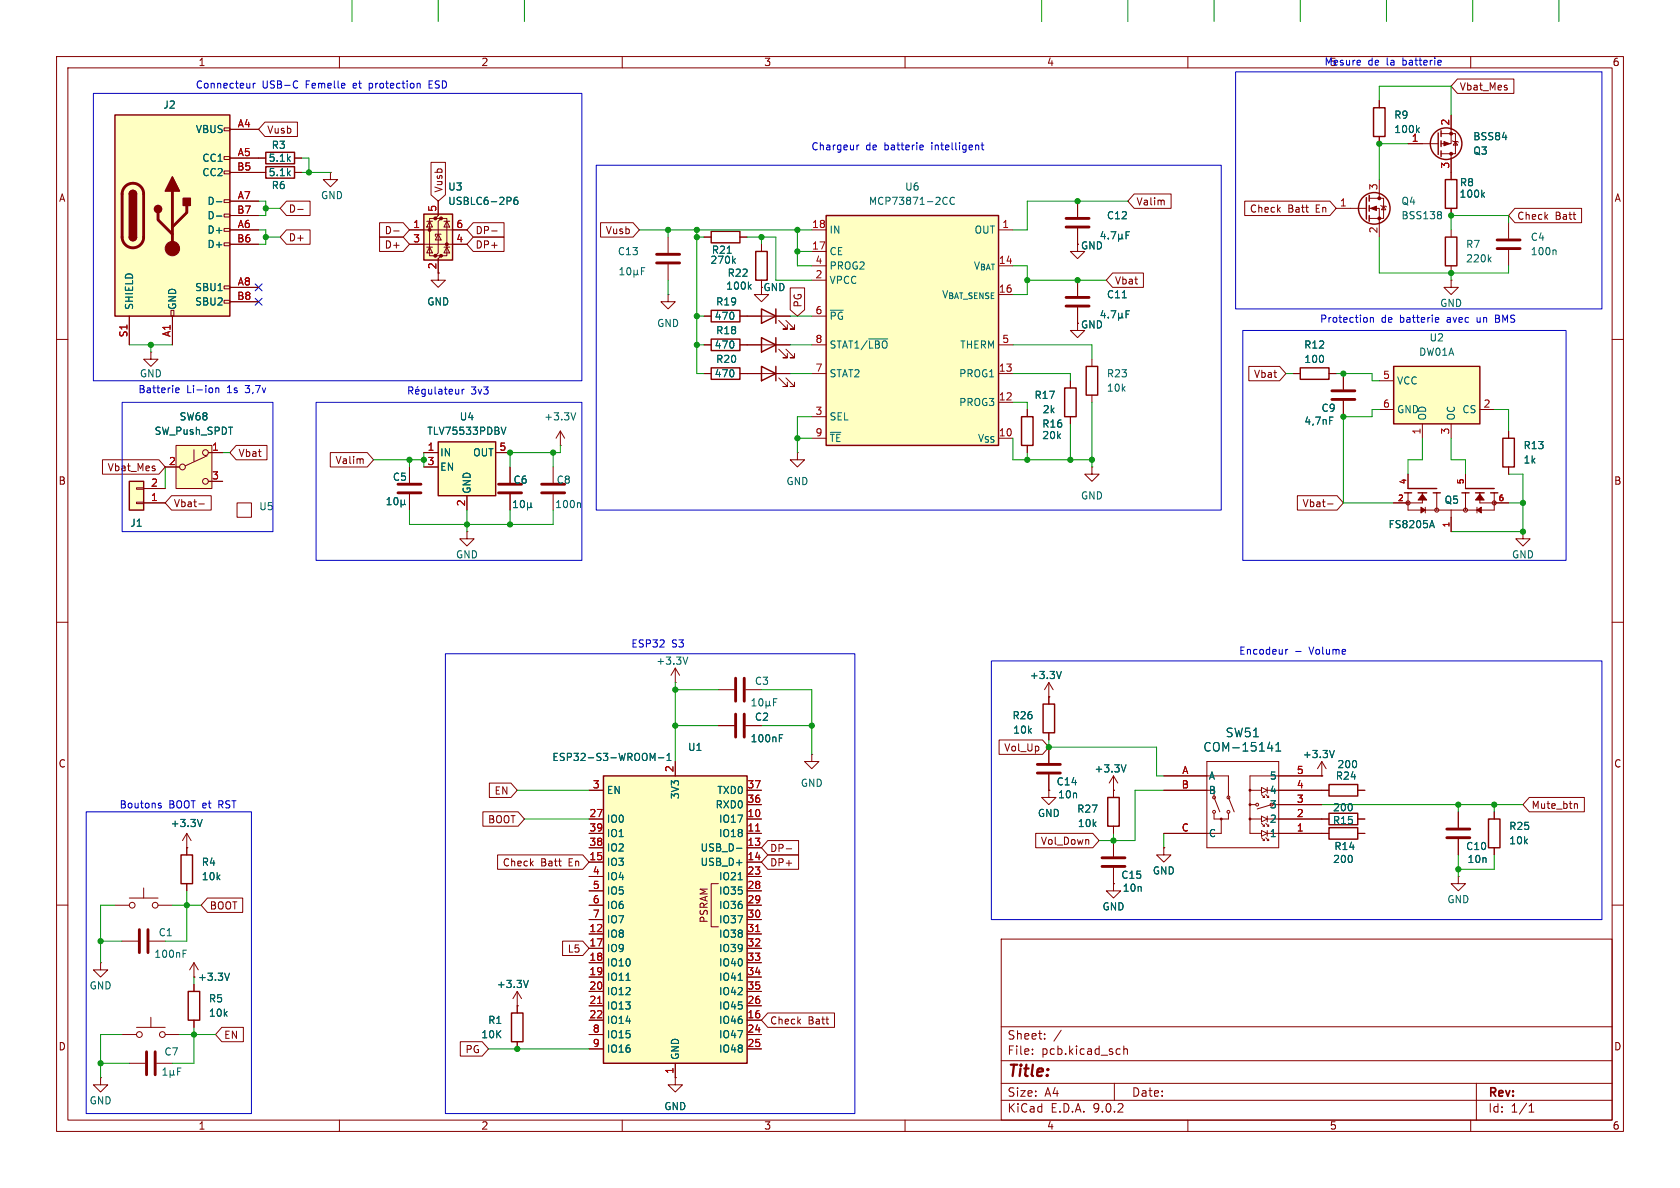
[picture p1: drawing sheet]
<svg xmlns="http://www.w3.org/2000/svg" width="297mm" height="210mm" viewBox="0 0 297 210" stroke-linecap="round" stroke-linejoin="round" font-family="sans-serif">
<g fill="none" stroke="#840000" stroke-width=".18">
<path d="M10 10h277v190h-277zM12 12h273v186h-273zM60 10v2M110 10v2M160 10v2M210 10v2M243.8 17.8v1.3M260 10v2M45.7 30.5h1.3M52.1 30.5h1.2M58.4 30.5v1.3h1.3l-1.3 1.2-1.3-1.2h1.3M58.4 30.5h.1"/>
<path d="M236.2 36.8h5.4M242.1 35.1h2.5v3.5h-2.5M242.1 36.8h1.7v5.1M243.8 24.1v1.3M243.8 31.8v3.3M244.1 36.3l.1 .1h.8l.1 .2M244.6 36.4l.4 .7h-.8zM248.9 25.4h5.4M254.8 23.6h2.5v3.6h-2.5M256.5 20.3v5.1h-1.7M256.5 27.2v4.6M256.5 36.8v1.3"/>
<path d="M256.8 24.9l.1 .1h.8l.1 .1M257.3 25l.4 .7h-.8zM266.7 39.4v2.8M256.5 40.6v1.3M256.5 47v1.3M266.7 44.2v2.8M10 60h2M99.1 78.7h.1M99.1 76.2l-.8 1.3M99.1 76.2l.7 1.3M99.1 76.2v2.5M285 60h2"/>
<path d="M10 110h2M285 110h2M10 160h2M177 166h108v32h-108zM285 160h2M60 198v2M110 198v2M160 198v2M177 194.5h108M177 191.5h108M177 187.5h108M177 181.5h108"/>
<path d="M182.5 186.3v.1M182.5 185.5v.1M184.7 183.6v.1M184.7 182.8v.1M187.6 182.1l-1.3 2M197 191.5v3M197.9 185.4l.1 .1M198 186.3l-.1 .1M198.7 184.9v1.5M198.7 185.5l.2-.1 .3 .1 .1 .9M210 198v2M260 198v2"/>
<path d="M261 191.5v6.5M270.3 196.6h.9M270.3 195.5l.4-.4v1.5"/>
</g>
<g fill="none" stroke="#840000" stroke-width=".25">
<path d="M242.8 19.1h2.1v5h-2.1zM47 29.5h5.1v2h-5.1zM241.6 34.9v3.8M242.1 34.5v1.1M242.1 36.3v1M242.1 38.1v1M254.3 23.5v3.8M254.8 23.1v1M254.8 24.9v1M254.8 26.7v1M255.5 31.8h2.1v5h-2.1zM255.5 41.9h2.1v5.1h-2.1z"/>
<circle cx="243" cy="36.8" r="2.79"/>
<circle cx="255.7" cy="25.4" r="2.79"/>
</g>
<path d="M250.5 23l.4 .4M250.9 22.6l-.5 .5M254.6 37.4l.2 .3-.2 .3 .2 .2v.2l-.2 .3M262.1 34.4l.3 .5M262.4 34l-.4 .5M263.2 45.8l.4 .5M263.6 45.5l-.5 .4M274.9 44.2l.2 .2v.6M101.8 73l-.4 1.2" fill="none" stroke="#006464" stroke-width=".18"/>
<g fill="#840000" stroke="#840000" stroke-width=".18">
<path d="M255.3 25l1 .4-1 .4z"/>
<path d="M242.3 36.8l1-.4v.8z"/>
<circle cx="256.5" cy="27.2" r=".25"/>
<circle cx="256.5" cy="23.6" r=".25"/>
<circle cx="243.8" cy="35.1" r=".25"/>
<circle cx="243.8" cy="38.6" r=".25"/>
</g>
<path d="M264.7 43.9h4M264.7 42.4h4" fill="none" stroke="#840000" stroke-width=".51"/>
<path d="M74.9 37.8h5.1v8.2h-5.1z" fill="#ffffc2"/>
<g fill="#840000" stroke="#840000" stroke-width=".18">
<circle cx="75.9" cy="40.6" r=".25"/>
<circle cx="77" cy="38.6" r=".25"/>
<circle cx="77" cy="45.2" r=".25"/>
<circle cx="78" cy="38.6" r=".25"/>
<circle cx="78" cy="45.2" r=".25"/>
<circle cx="79" cy="43.2" r=".25"/>
</g>
<g fill="none" stroke="#840000" stroke-width=".18">
<path d="M75.4 39.1h1.1M75.9 39.1l.6 1h-1.1zM77 38.6h-1.1v6.6h1.1M77.5 35.6v2.5l-.5 .5h1l-.5 .5v5.6l-.5 .5h1l-.5 .5v3.8h1.2l-1.2 1.3-1.3-1.3h1.3M78 38.6h1v6.6h-1M78.5 39.1h1M79 39.1l.5 1h-1zM72.4 40.6h10.1M72.4 43.2h10.1M75.4 43.7h1.1M75.9 43.7l.6 1h-1.1zM77.5 41.4l.5 1h-1z"/>
<path d="M78 41.4h-1v.4M78.5 43.7h1M79 43.7l.5 1h-1zM119.4 190.5v1.3h1.2l-1.2 1.2-1.3-1.2h1.3M119.4 190.5h.1"/>
</g>
<path d="M74.9 37.8h5.1v8.2h-5.1z" fill="none" stroke="#840000" stroke-width=".25"/>
<path d="M90.2 34.9l.2 .2-.2 .4M91.4 34.9h-.3a.86 .86 0 0 0 0 1.2l.4-.1 .1-.4-.3-.2h-.3l-.2 .2" fill="none" stroke="#006464" stroke-width=".18"/>
<path d="M106.7 137.2h25.4v50.8h-25.4z" fill="#ffffc2"/>
<path d="M106.7 137.2h25.4v50.8h-25.4zM32 151.1h2v5.1h-2zM33.3 175.3h2v5h-2zM90.4 179.1h2.1v5.1h-2.1z" fill="none" stroke="#840000" stroke-width=".25"/>
<g fill="none" stroke="#840000" stroke-width=".18">
<path d="M72.4 82.6v2.7M72.4 87.4v2.8M82.5 94v1.3h1.3l-1.3 1.2-1.2-1.2h1.2M82.5 94h.1M104.1 139.7h2.6M119.4 134.6v2.6M132.1 139.7h2.5M22.9 158.8h5M25.4 157v1.8M33 149.9h.1M33 147.3l-.7 1.3M33 147.3l.8 1.3"/>
<path d="M33 147.3v3.8M33 156.2v1.3M104.1 144.8h2.6M104.1 147.3h2.6M104.1 149.9h2.6M104.1 152.4h2.6M104.1 154.9h2.6M104.1 157.5h2.6M127 156.2h-1.3v7.6h1.3M132.1 144.8h2.5M132.1 147.3h2.5M132.1 149.9h2.5"/>
<path d="M132.1 152.4h2.5M132.1 154.9h2.5M132.1 157.5h2.5M132.1 142.2h2.5M17.8 170.2v1.3h1.2l-1.2 1.2-1.3-1.2h1.3M17.8 170.2h.1M20.3 160h2.6M21.6 166.4h2.8M26.4 166.4h2.8M26.7 179.8v1.8M27.9 160h2.6M34.3 172.7h.1"/>
<path d="M34.3 170.2v2.5M34.3 174v1.3M34.3 170.2l-.8 1.3M34.3 170.2l.8 1.3M91.4 177.8h.1M91.4 175.3v3.8M91.4 175.3l-.7 1.2M91.4 175.3l.8 1.2M104.1 160h2.6M104.1 162.6h2.6M104.1 165.1h2.6M104.1 167.6h2.6"/>
<path d="M104.1 170.2h2.6M104.1 172.7h2.6M104.1 175.3h2.6M104.1 177.8h2.6M132.1 160h2.5M132.1 162.6h2.5M132.1 165.1h2.5M132.1 167.6h2.5M132.1 170.2h2.5M132.1 172.7h2.5M132.1 175.3h2.5M132.1 177.8h2.5"/>
<path d="M17.8 190.5v1.3h1.2l-1.2 1.2-1.3-1.2h1.3M17.8 190.5h.1M21.6 182.9h2.5M22.9 188h2.8M24.1 181.6h5.1M27.7 188h2.8M29.2 182.9h2.5M34.3 180.3v1.3M91.4 184.2v1.2M104.1 180.3h2.6M104.1 182.9h2.6M104.1 185.4h2.6"/>
<path d="M119.4 188v2.5M132.1 180.3h2.5M132.1 182.9h2.5M132.1 185.4h2.5"/>
<circle cx="23.4" cy="160" r=".51"/>
<circle cx="27.4" cy="160" r=".51"/>
<circle cx="24.6" cy="182.9" r=".51"/>
<circle cx="28.7" cy="182.9" r=".51"/>
</g>
<g fill="none" stroke="#006464" stroke-width=".18">
<path d="M68.4 89.2h.8M68.4 88.3l.4-.3v1.2M69.8 88h.1a.68 .68 0 0 1 .5 .6 .68 .68 0 0 1-.5 .6 .84 .84 0 0 1-.1-1.2zM70.9 89l.2 .2h.2l.2-.2M70.9 88.4v1.2M71.5 89l.2 .2M71.5 88.4v.6M115.4 134.1l.4-.9v1.2M116.4 134h1M117.9 134.4h.7M117.9 133.5l.4-.3v1.2M35.7 144.9l-.4 1.2"/>
<path d="M130.2 150h1M130.5 155.5h.7M32.4 168.6h.4M32.4 168h.6M40.6 172l-.5 1.3M93.4 173.3l-.4 1.3M110.7 173.3h.7M130.5 173.3h.7M28.8 190.1h.7M28.8 189.2l.4-.4v1.3M30.1 189.9l.2 .2h.2l.2-.2M30.1 189.2v1.3"/>
<path d="M30.7 189.9l.2 .2M30.7 189.2v.7M31.4 189.4h.4M32 188.8h-.6v1.3"/>
</g>
<path d="M133.6 146.9h.7M105.7 177.4h.7M133.6 164.7h.7" fill="none" stroke="#a90000" stroke-width=".18"/>
<path d="M70.4 85.6h4M70.4 87.1h4M24.6 164.3v4.1M26.2 164.3v4.1M25.9 185.9v4.1M27.4 185.9v4.1" fill="none" stroke="#840000" stroke-width=".51"/>
<path d="M77.5 78.1h10.1v9.5h-10.1z" fill="#ffffc2"/>
<path d="M47 26.9h5.1v2.1h-5.1zM77.5 78.1h10.1v9.5h-10.1z" fill="none" stroke="#840000" stroke-width=".25"/>
<path d="M45.7 27.9h1.3M52.1 27.9h1.2M74.9 80h2.6M74.9 82.6h2.6M82.5 87.6v2.6M87.6 80h2.6M97.8 82.6v2.7M97.8 87.4v2.8" fill="none" stroke="#840000" stroke-width=".18"/>
<path d="M88.6 75.5l.4 1.3 .4-1.3M102.4 88.9l.2 .2v.6" fill="none" stroke="#006464" stroke-width=".18"/>
<path d="M95.8 85.6h4M95.8 87.1h4" fill="none" stroke="#840000" stroke-width=".51"/>
<path d="M20.3 20.3h20.3v35.6h-20.3z" fill="#ffffc2"/>
<g fill="none" stroke="#840000" stroke-width=".18">
<path d="M39.6 22.6h1v.5h-1zM39.6 27.7h1v.5h-1zM39.6 30.2h1v.5h-1zM39.6 35.3h1v.5h-1zM39.6 37.8h1v.6h-1zM40.6 22.9h5.1M40.6 27.9h5.1M40.6 30.5h5.1M40.6 35.6h5.1M40.6 38.1h5.1M22.9 55.9v5.1M30.2 54.9h.5v1h-.5z"/>
<path d="M30.5 55.9v5.1M39.6 40.4h1v.5h-1zM39.6 42.9h1v.5h-1zM39.6 50.5h1v.6h-1zM39.6 53.1h1v.5h-1zM40.6 40.6h5.1M40.6 43.2h5.1M40.6 50.8h5.1M40.6 53.3h5.1M26.7 62.2v1.3h1.2l-1.2 1.3-1.3-1.3h1.3M26.7 62.2h.1"/>
</g>
<path d="M20.3 20.3h20.3v35.6h-20.3zM22.9 34.3a.64 .64 0 0 1 .6-.6 .64 .64 0 0 1 .6 .6M22.9 41.9a.64 .64 0 0 0 .6 .6 .64 .64 0 0 0 .6-.6" fill="none" stroke="#840000" stroke-width=".25"/>
<path d="M22.1 33a1.9 1.9 0 0 1 2.1-.5 1.9 1.9 0 0 1 1.2 1.8v7.6a1.91 1.91 0 0 1-1.9 1.9 1.91 1.91 0 0 1-1.9-1.9v-7.8l.2-.6zM27.9 37.6v1.3l2.6 2.5M30.5 33.8v10.1M33 36.3v1.3l-2.5 2.5" fill="none" stroke="#840000" stroke-width=".51"/>
<g fill="#840000" stroke="#840000" stroke-width=".25">
<path d="M22.9 34.3h1.2v7.6h-1.2z"/>
<path d="M23 33.8a.64 .64 0 0 1 .7-.1 .64 .64 0 0 1 .4 .6h-1.2z"/>
<path d="M22.9 41.9h1.2a.64 .64 0 0 1-.6 .6 .64 .64 0 0 1-.6-.6z"/>
<path d="M30.5 31.2l1.2 2.6h-2.5z"/>
<path d="M32.4 35.1h1.3v1.2h-1.3z"/>
<circle cx="27.9" cy="37" r=".63"/>
</g>
<circle cx="30.5" cy="43.9" r="1.27" fill="#840000" stroke="#840000" stroke-width=".18"/>
<path d="M38.3 35.7h.9M38.3 38.2h.9" fill="none" stroke="#006464" stroke-width=".18"/>
<path d="M31.1 78.7h6.4v7.7h-6.4z" fill="#ffffc2"/>
<g fill="none" stroke="#840000" stroke-width=".18">
<path d="M31.1 78.7h6.4v7.7h-6.4zM34.3 79.5v2M29.2 82.6h2.5M36.6 80.6l-3.8 1.7M36.8 80h2.6M36.8 85.1h2.6M41.9 88.9h2.5v2.5h-2.5z"/>
<circle cx="32.3" cy="82.6" r=".51"/>
<circle cx="36.3" cy="80" r=".51"/>
<circle cx="36.3" cy="85.1" r=".51"/>
</g>
<path d="M22.9 85.1h2.5v5.1h-2.5z" fill="#ffffc2"/>
<path d="M188.2 68.6h2v5.1h-2zM192 64.8h2.1v5.1h-2.1zM265.7 77.5h2v5.1h-2zM22.9 85.1h2.5v5.1h-2.5zM248.3 87.1h1.3M248.9 86.4h5.1M250.7 87.1h1.5M253.4 87.1h1.2M258.4 87.1h1.3M259.1 86.4h5.1M260.9 87.1h1.5M263.5 87.1h1.3" fill="none" stroke="#840000" stroke-width=".25"/>
<g fill="none" stroke="#840000" stroke-width=".18">
<path d="M190.5 54.4v4h1.3l-1.3 1.3-1.3-1.3h1.3M190.5 49.5v2.8M256.5 49.5v1.3h1.3l-1.3 1.3-1.2-1.3h1.2M256.5 49.5h.1M189.2 67.3v1.3M189.2 73.7v1.2M193 63.5v1.3M193 69.9v1.2M266.7 76.2v1.3M24.1 88.8h1.3v.2h-1.3zM24.1 86.2h1.3v.3h-1.3zM25.4 88.9h3.8"/>
<path d="M25.4 86.4h3.8M90.2 82.6v2.7M90.2 87.4v2.8M193 82.6v1.2h1.3l-1.3 1.3-1.2-1.3h1.2M193 82.6h.1M248.9 87.1v3.1h15.3v-3.1M248.9 83.8v2.6M251.5 87.1v1.8h-5.1M252 89.7v1M254 87.1v3.1M256.5 90.2v3.8M259.1 83.8v2.6"/>
<path d="M259.1 87.1v3.1M261.1 89.7v1M261.6 87.1v1.8h5.1M266.7 82.6v1.2M185.4 132.1v2.8M185.4 136.9v2.8"/>
<circle cx="248.9" cy="88.9" r=".36"/>
<circle cx="254" cy="90.2" r=".36"/>
<circle cx="259.1" cy="90.2" r=".36"/>
<circle cx="264.2" cy="88.9" r=".36"/>
</g>
<path d="M188.5 52.6h4M188.5 54.1h4M88.1 85.6h4.1M88.1 87.1h4.1M183.4 136.7h4.1M183.4 135.1h4.1" fill="none" stroke="#840000" stroke-width=".51"/>
<g fill="none" stroke="#006464" stroke-width=".18">
<path d="M195 54.9l-.3 .9h.7M195.3 55.4v.8M195.9 56.1v.1M196.4 54.9h.9l-.6 1.3M197.7 55.4v1.2M197.7 56l.2 .2h.3l.2-.2M198.4 56l.1 .2M198.4 55.4v.6M198.4 52.6h.7M199.1 55.5h.4M199.7 54.9h-.6v1.3M90.8 89.7h.7"/>
<path d="M90.8 88.8l.3-.3v1.2M92.2 88.5h.1a.68 .68 0 0 1 .4 .6 .68 .68 0 0 1-.4 .6 .84 .84 0 0 1-.1-1.2zM93.3 89.6l.1 .1h.3l.2-.1M93.3 88.9v1.3M93.9 89.6l.1 .1M93.9 88.9v.7M252.9 92.9h.6M253.2 92l.4 1.3"/>
</g>
<g fill="#840000" stroke="#840000" stroke-width=".18">
<path d="M261.6 87.4l.8 1h-1.5z"/>
<path d="M251.5 87.4l.7 1h-1.5z"/>
<path d="M261.1 90.2l.8-.5v1z"/>
<path d="M251.2 89.7l.8 .5-.8 .5z"/>
</g>
<path d="M246.4 64.8h15.2v10.1h-15.2z" fill="#ffffc2"/>
<g fill="none" stroke="#840000" stroke-width=".25">
<path d="M229.9 65h5v2.1h-5zM246.4 64.8h15.2v10.1h-15.2zM234.9 138.7h5.1v2h-5.1zM195.8 141h2.1v5.1h-2.1zM234.9 143.8h5.1v2h-5.1zM234.9 146.3h5.1v2h-5.1zM263.1 144.8h2.1v5.1h-2.1z"/>
<circle cx="221" cy="139.7" r=".13"/>
<circle cx="215.9" cy="144.8" r=".13"/>
<circle cx="221" cy="144.8" r=".13"/>
<circle cx="221" cy="142.2" r=".13"/>
</g>
<g fill="none" stroke="#840000" stroke-width=".18">
<path d="M190.5 43.2v1.3h1.3l-1.3 1.2-1.3-1.2h1.3M228.6 66h1.3M234.9 66h1.3M237.5 66v2.8M237.5 70.9v2.8M243.8 67.3h2.6M243.8 72.4h2.6M251.5 74.9v2.6M256.5 74.9v2.6M261.6 72.4h2.6M269.2 94v1.3h1.3l-1.3 1.2-1.2-1.2h1.2M269.2 94h.1"/>
<path d="M196.8 139.7v1.3M205.7 139.7h7.7M205.7 137.2h11.5v3.5M213.4 134.6h12.7v15.3h-12.7zM221 139.7h2M223 139.2l1 .5-1 .5zM224 139.7h10.9M233.7 137.2h.1M233.7 137.2h-12.7v10.1h2M233.7 134.6l-.8 1.3M233.7 134.6l.7 1.3M233.7 134.6v2.6"/>
<path d="M240 139.7h1.3M196.8 156.2v1.3h1.3l-1.3 1.3-1.2-1.3h1.2M196.8 156.2h.1M196.8 146.1v1.2M196.8 148.6v2.8M196.8 153.4v2.8M205.7 149.9v1.2h1.3l-1.3 1.3-1.2-1.3h1.2M205.7 149.9h.1M214.6 143.8v1h2.6v-1M214.6 141l1 2.5M215.9 144.8v2.5h-10.2M217.2 141l1 2.5"/>
<path d="M221 144.8h2M221 142.2h1M223 146.8l1 .5-1 .5zM223 144.3l1 .5-1 .5zM223 148.1l.5 .5M223 145.5l.5 .6M223 140.5l.5 .5M223.3 148.6h.2M223.3 146.1h.2M223.3 141h.2M223.5 140.7v.3M223.5 145.8v.3"/>
<path d="M223.5 148.3v.3M223.8 148.1l.5 .5M223.8 145.5l.5 .6M223.8 140.5l.5 .5M224 144.8h10.9M224 147.3h10.9M224.8 142.2l-2.6 .8M225 142.2h8.7M240 144.8h1.3M240 147.3h1.3M257.8 154.9v1.3h1.3l-1.3 1.3-1.3-1.3h1.3M257.8 154.9h.1"/>
<path d="M257.8 143.5v2.8M257.8 148.3v2.8M264.2 143.5v1.3M264.2 149.9v1.2"/>
<circle cx="214.6" cy="141" r=".25"/>
<circle cx="214.6" cy="143.5" r=".25"/>
<circle cx="217.2" cy="141" r=".25"/>
<circle cx="217.2" cy="143.5" r=".25"/>
<circle cx="222.2" cy="142.2" r=".25"/>
</g>
<path d="M235.5 70.6h4M235.5 69.1h4M194.8 153.2h4.1M194.8 151.6h4.1M255.8 148.1h4M255.8 146.6h4" fill="none" stroke="#840000" stroke-width=".51"/>
<path d="M235.1 73.7h.6M224.1 132.3h.9M224.8 131.8v1M225.6 132.8h.8M225.6 131.7l.4-.4v1.5M235.9 132.7l-.4 1.2" fill="none" stroke="#006464" stroke-width=".18"/>
<path d="M146 38.1h30.5v40.6h-30.5z" fill="#ffffc2"/>
<g fill="none" stroke="#840000" stroke-width=".25">
<path d="M146 38.1h30.5v40.6h-30.5zM125.7 40.9h5.1v2h-5.1zM125.7 54.9h5.1v2h-5.1zM125.7 59.9h5.1v2.1h-5.1zM133.6 44.5h2v5h-2zM134.6 59.7l2.6 1.3-2.6 1.2zM134.6 54.6l2.6 1.3-2.6 1.3zM137.2 54.6v2.6M137.2 59.7v2.5M125.7 65h5.1v2.1h-5.1zM134.6 64.8l2.6 1.2-2.6 1.3zM137.2 64.8v2.5"/>
<path d="M180.6 73.7h2v5h-2zM184.4 124.5h2v5h-2z"/>
</g>
<g fill="none" stroke="#840000" stroke-width=".18">
<path d="M243.8 17.8v1.3M257.7 14h9.9v2.5h-9.9l-1.2-1.3zM40.6 30.5h6.4M40.6 27.9h6.4M40.6 22.9h5.1M40.6 35.6h5.1M40.6 38.1h5.1M46.8 21.6h5.8v2.5h-5.8l-1.1-1.2zM50.6 35.6h4.2v2.5h-4.2l-1.1-1.3zM52.1 30.5h1.2M52.1 27.9h1.2M52.6 37h1"/>
<path d="M67.1 39.4h4.2l1.1 1.2-1.1 1.3h-4.2zM76.2 28.7h2.5v5.7l-1.2 1.2-1.3-1.2zM77.5 35.6v2.5M83.7 39.4h5.4v2.5h-5.4l-1.2-1.3zM106.2 39.4h5.7l1.1 1.2-1.1 1.3h-5.7zM190.5 35.6v2.8M200.5 34.3h6.5v2.5h-6.5l-1.1-1.2zM205.6 35.4l.2 .2v.6M220 35.6h15.1l1.1 1.2-1.1 1.3h-15.1zM243.8 24.1v1.3M248.9 25.4h2.6M256.5 20.3v2.6"/>
<path d="M256.5 27.9v3.9M256.5 36.8v1.3M267.8 36.8h11.8v2.6h-11.8l-1.1-1.3zM22.9 55.9v5.1M30.5 55.9v5.1M40.6 40.6h5.1M40.6 43.2h5.1M40.6 50.8h5.1M40.6 53.3h5.1M50.6 40.6h4.2v2.6h-4.2l-1.1-1.3zM67.1 41.9h4.2l1.1 1.3-1.1 1.3h-4.2zM69.6 40.8h1"/>
<path d="M72.4 40.6h2.5M72.4 43.2h2.5M77.5 45.7v2.6M80 40.6h2.5M80 43.2h2.5M83.7 41.9h5.4v2.6h-5.4l-1.2-1.3zM86.9 40.8h1M118.1 52.1v1.2h1.3l-1.3 1.3-1.3-1.3h1.3M118.1 52.1h.1M118.1 41.9v2.8M118.1 46.7v2.8M124.5 55.9h1.2"/>
<path d="M124.5 41.9h1.2M130.8 55.9h8.9M130.8 41.9h1.3M134.6 49.5v2.6h1.3l-1.3 1.2-1.3-1.2h1.3M134.6 43.2v1.3M137.7 56.6l1.5 1.6h-.8h.8v-.8M138.9 56.6l1.6 1.6h-.8h.8v-.8M139.7 50.9h2.5v3.9l-1.2 1.1-1.3-1.1zM143.5 40.6h2.5M143.5 44.5h2.5M143.5 47h2.5M143.5 49.5h2.5"/>
<path d="M143.5 55.9h2.5M176.5 40.6h2.6M190.5 40.4v2.8M190.5 49.5v2.8M190.5 54.4v2.8M196.7 48.3h5.4v2.5h-5.4l-1.1-1.3zM41.8 78.7h5.4v2.6h-5.4l-1.2-1.3zM124.5 61h1.2M124.5 66h1.2M130.8 61h8.9M130.8 66h8.9M137.7 66.8l1.5 1.5h-.8h.8v-.7"/>
<path d="M137.7 61.7l1.5 1.5h-.8h.8v-.7M138.9 66.8l1.6 1.5h-.8h.8v-.7M138.9 61.7l1.6 1.5h-.8h.8v-.7M143.5 61h2.5M143.5 66h2.5M143.5 73.7h2.5M143.5 77.5h2.5M176.5 61h2.6M176.5 66h2.6M176.5 77.5h2.6M176.5 71.1h2.6M181.6 72.4v1.3"/>
<path d="M181.6 78.7v1.3M189.2 67.3v1.3M189.2 73.7v1.2M220.8 64.8h5.4l1.1 1.2-1.1 1.3h-5.4zM228.6 66h1.3M234.9 66h1.3M237.5 66v2.8M237.5 70.9v2.8M266.7 76.2v1.3M18.1 81.3h10l1.1 1.3-1.1 1.2h-10zM25.4 88.9h3.8M25.4 86.4h3.8"/>
<path d="M29.2 82.6h2.5M30.3 87.6h7v2.6h-7l-1.1-1.3zM35.2 89.1h.9M36.8 80h2.6M36.8 85.1h2.6M58.4 80h6.5l1.1 1.3-1.1 1.3h-6.5zM64 81.1l.2 .2v.7M72.4 82.6v2.7M72.4 87.4v2.8M74.9 80h2.6M74.9 82.6h2.6M82.5 87.6v2.6"/>
<path d="M87.6 80h2.6M90.2 82.6v2.7M90.2 87.4v2.8M141 80v1.3h1.2l-1.2 1.3-1.3-1.3h1.3M141 80h.1M229.4 87.6h7l1.1 1.3-1.1 1.3h-7zM234.7 89.1h1M246.4 88.9h2.5M248.9 83.8v2.6M256.5 91.4v2.6M259.1 83.8v2.6M264.2 88.9h2.5"/>
<path d="M266.7 82.6v1.2M119.4 118.1l-.8 1.3M119.4 118.1l.7 1.3M119.4 118.1v2.6M86.5 138.4h3.8l1.1 1.3-1.1 1.3h-3.8zM104.1 139.7h2.6M119.4 120.7h.1M119.4 134.6v2.6M127 121.9h2.8M127 128.3h2.8M131.8 121.9h2.8M131.8 128.3h2.8"/>
<path d="M132.1 139.7h2.5M143.5 133.4v1.2h1.3l-1.3 1.3-1.3-1.3h1.3M143.5 133.4h.1M176.6 130.8h7.7l1.1 1.3-1.1 1.3h-7.7zM185.4 123.2h.1M185.4 139.7v1.3h1.3l-1.3 1.2-1.3-1.2h1.3M185.4 139.7h.1M185.4 120.7l-.7 1.2M185.4 120.7l.8 1.2M185.4 120.7v3.8M185.4 129.5v1.3M185.4 132.1v2.8"/>
<path d="M185.4 136.9v2.8M196.8 139.7h.1M196.8 137.2l-.7 1.2M196.8 137.2l.8 1.2M196.8 137.2v3.8M205.7 139.7h7.7M205.7 137.2h7.7M226.1 139.7h8.8M226.1 137.2h7.6M233.7 137.2h.1M240 139.7h1.3M33 149.9h.1"/>
<path d="M33 149.9v1.2M33 156.2v1.3M36.7 158.7h6.2v2.6h-6.2l-1.1-1.3zM85.4 143.5h6.2l1.1 1.3-1.1 1.3h-6.2zM88 151.1h15l1.1 1.3-1.1 1.3h-15zM104.1 144.8h2.6M104.1 147.3h2.6M104.1 149.9h2.6M104.1 152.4h2.6M104.1 154.9h2.6M104.1 157.5h2.6M132.1 144.8h2.5"/>
<path d="M132.1 147.3h2.5M132.1 149.9h2.5M132.1 152.4h2.5M132.1 154.9h2.5M132.1 157.5h2.5M132.1 142.2h2.5M135.7 151.1h5.5v2.6h-5.5l-1.1-1.3zM135.7 148.6h5.5v2.5h-5.5l-1.1-1.2zM139 150h1M183.1 147.3h10.1l1.1 1.3-1.1 1.3h-10.1zM192.4 148.5l.1 .8M196.8 156.2h.1"/>
<path d="M196.8 146.1v1.2M196.8 148.6v2.8M196.8 153.4v2.8M205.7 149.9h.1M205.7 147.3h7.7M226.1 144.8h8.8M226.1 147.3h8.8M226.1 142.2h7.6M240 144.8h1.3M240 147.3h1.3M257.8 143.5v2.8M257.8 148.3v2.8"/>
<path d="M264.2 143.5v1.3M264.2 149.9v1.2M270.4 141h9.7v2.5h-9.7l-1.2-1.3zM278.5 142.1l.4 .1v.7M34.3 172.7h.1M34.3 174v1.3M91.4 177.8h.1M91.4 177.8v1.3M99.5 166.4h3.5l1.1 1.2-1.1 1.3h-3.5zM104.1 160h2.6M104.1 162.6h2.6M104.1 165.1h2.6"/>
<path d="M104.1 167.6h2.6M104.1 170.2h2.6M104.1 172.7h2.6M104.1 175.3h2.6M104.1 177.8h2.6M132.1 160h2.5M132.1 162.6h2.5M132.1 165.1h2.5M132.1 167.6h2.5M132.1 170.2h2.5M132.1 172.7h2.5M132.1 175.3h2.5"/>
<path d="M132.1 177.8h2.5M135.7 179.1h11.8v2.5h-11.8l-1.1-1.3zM34.3 180.3v1.3M39.2 181.6h3.8v2.6h-3.8l-1.1-1.3zM81.4 184.1h3.8l1.2 1.3-1.2 1.3h-3.8zM91.4 184.2v1.2M104.1 180.3h2.6M104.1 182.9h2.6M104.1 185.4h2.6M119.4 190.5h.1M119.4 188v2.5M132.1 180.3h2.5"/>
<path d="M132.1 182.9h2.5M132.1 185.4h2.5"/>
</g>
<g fill="none" stroke="#006464" stroke-width=".18">
<path d="M38.3 35.7h.9M38.3 38.2h.9M90.2 34.9l.2 .2-.2 .4M91.4 34.9h-.3a.86 .86 0 0 0 0 1.2l.4-.1 .1-.4-.3-.2h-.3l-.2 .2M166.9 34.9h.3l.3 .1M167.5 36l-.3 .1h-.3M168.7 35a.6 .6 0 0 0-.8 .4 .6 .6 0 0 0 .6 .7l.2-.1M250.5 23l.4 .4M250.9 22.6l-.5 .5M262.1 34.4l.3 .5M262.4 34l-.4 .5M109.6 48.6h.7"/>
<path d="M109.6 47.7l.4-.4v1.3M110.9 47.4l.2-.1a.68 .68 0 0 1 .4 .7 .68 .68 0 0 1-.4 .6l-.2-.1-.1-.4zM112.1 48.4l.2 .2h.2l.2-.2M112.1 47.7v1.3M112.7 48.4l.2 .2M112.7 47.7v.7M113.4 47.9h.4M114 47.3h-.6v1.3M128.6 44.8h.7M129.6 46.1l.4 .5M130 45.7l-.5 .5M132.4 50.6l.4 .5"/>
<path d="M132.8 50.3l-.5 .5M153.6 59.9h3.3M195 40.9l-.3 .9h.7M195 54.9l-.3 .9h.7M195.3 41.4v.8M195.3 55.4v.8M195.9 42.1v.1M195.9 56.1v.1M196.4 41h.9l-.6 1.2M196.4 54.9h.9l-.6 1.3M197.7 41.4v1.3M197.7 55.4v1.2"/>
<path d="M197.7 42.1l.2 .1h.3l.2-.1M197.7 56l.2 .2h.3l.2-.2M198.4 42.1l.1 .1M198.4 41.4v.7M198.4 55.4v.6M198.4 56l.1 .2M198.4 52.6h.7M199.1 41.6h.4M199.1 55.5h.4M199.7 41h-.6v1.2M199.7 54.9h-.6v1.3M88.6 75.5l.4 1.3 .4-1.3"/>
<path d="M146.8 76.4h1.8M235.1 73.7h.6M68.4 89.2h.8M68.4 88.3l.4-.3v1.2M69.8 88h.1a.68 .68 0 0 1 .5 .6 .68 .68 0 0 1-.5 .6 .84 .84 0 0 1-.1-1.2zM70.9 89l.2 .2h.2l.2-.2M70.9 88.4v1.2M71.5 89l.2 .2M71.5 88.4v.6M90.8 89.7h.7M90.8 88.8l.3-.3v1.2M92.2 88.5h.1a.68 .68 0 0 1 .4 .6 .68 .68 0 0 1-.4 .6 .84 .84 0 0 1-.1-1.2z"/>
<path d="M93.3 89.6l.1 .1h.3l.2-.1M93.3 88.9v1.3M93.9 89.6l.1 .1M93.9 88.9v.7M252.9 92.9h.6M253.2 92l.4 1.3M121.6 116.1l-.4 1.3M187.6 118.7l-.4 1.3M115.4 134.1l.4-.9v1.2M116.4 134h1M117.9 134.4h.7M117.9 133.5l.4-.3v1.2"/>
<path d="M132.9 124.8h.8M132.9 123.9l.4-.4v1.3M134.3 123.6l.2-.1a.68 .68 0 0 1 .4 .7 .68 .68 0 0 1-.4 .6 .84 .84 0 0 1-.2-1.2zM135.4 124.6l.2 .2h.2l.2-.2M135.4 123.9v1.3M136 124.6l.2 .2M136 123.9v.7M136.8 124.1h.4M137.4 123.5h-.6v1.3M137.8 130.5h.4M137.8 129.9h.6M199.1 135.2l-.5 1.3"/>
<path d="M224.1 132.3h.9M224.8 131.8v1M225.6 132.8h.8M225.6 131.7l.4-.4v1.5M235.9 132.7l-.4 1.2M35.7 144.9l-.4 1.2M130.2 150h1M130.5 155.5h.7M40.6 172l-.5 1.3M93.4 173.3l-.4 1.3M110.7 173.3h.7M130.5 173.3h.7"/>
</g>
<path d="M188.5 38.6h4M116.1 45h4M116.1 46.5h4M188.5 40.1h4M130 119.9v4.1M131.6 119.9v4.1M130 126.2v4.1M131.6 126.2v4.1" fill="none" stroke="#840000" stroke-width=".51"/>
<g fill="none" stroke="#009600" stroke-width=".18">
<path d="M62.2 0v3.8M77.5 0v3.8M92.7 0v3.8M184.1 -.1v3.9M199.4 -.1v3.9M214.6 0v3.8M229.9 0v3.8M245.1 0v3.8M260.3 0v3.8M275.6 0v3.8M243.8 17.8v-2.6h12.7v5.1M45.7 35.6h1.3v2.5h-1.3"/>
<path d="M47 36.8h2.5M53.3 27.9h1.3v2.6M53.3 30.5h5.1M199.4 35.6h-17.8v5h-2.5M248.9 25.4h-5.1v6.4M266.7 39.4v-1.3h-10.2v2.5M45.7 40.6h1.3v2.6h-1.3M47 41.9h2.5M113 40.6h30.5M118.1 40.6v1.3M118.1 49.5v2.6M123.2 40.6v25.4h1.3"/>
<path d="M123.2 41.9h1.3M123.2 55.9h1.3M132.1 41.9h5.1v7.6h6.3M134.6 41.9v1.3M139.7 55.9h3.8M141 40.6v6.4h2.5M141 44.5h2.5M179.1 47h2.5v5.1h-2.5M181.6 49.5h14M243.8 41.9v6.4h22.9v-1.3M256.5 48.3v1.2M22.9 61h7.6"/>
<path d="M26.7 61v1.2M99.1 78.7v1.3h-8.9v2.6M123.2 61h1.3M139.7 66h3.8M139.7 61h3.8M141 77.5h2.5M143.5 73.7h-2.5v6.3M179.1 66h10.1v1.3M179.1 61h13.9v2.5M179.1 77.5v3.8h13.9M179.1 71.1h2.5v1.3M189.2 74.9v6.4"/>
<path d="M193 71.1v11.5M227.3 66h1.3M236.2 66h6.4v1.3h1.2M243.8 72.4h-1.2v1.3h-5.1v15.2h8.9M251.5 77.5v3.8h-2.6v2.5M256.5 77.5v3.8h2.6v2.5M264.2 72.4h2.5v3.8M29.2 82.6v3.8M39.4 80h1.2M66 81.3h8.9M72.4 90.2v2.5h25.4v-2.5M72.4 81.3v1.3"/>
<path d="M74.9 80v2.6M82.5 90.2v3.8M90.2 90.2v2.5M97.8 80v2.6M181.6 80v1.3M266.7 83.8h2.5v10.2h-12.7M266.7 88.9h2.5M91.4 139.7h12.7M119.4 128.3h7.6M119.4 120.7v13.9M119.4 121.9h7.6M134.6 121.9h8.9v11.5"/>
<path d="M134.6 128.3h8.9M185.4 130.8v1.3h19.1v5.1h1.2M205.7 139.7h-5v8.9h-6.4M33 157.5v8.9h-3.8M92.7 144.8h11.4M196.8 147.3v1.3M205.7 147.3v2.6M233.7 142.2h35.5M257.8 142.2v1.3M257.8 151.1v3.8M264.2 142.2v1.3M264.2 151.1v2.6h-6.4"/>
<path d="M17.8 166.4h3.8M20.3 160h-2.5v10.2M30.5 160h5.1M34.3 172.7v1.3M17.8 188h5.1M21.6 182.9h-3.8v7.6M31.7 182.9h6.4M34.3 181.6v6.4h-3.8M86.4 185.4h17.7"/>
</g>
<path d="M45.1 50.2l1.2 1.2M45.1 52.7l1.2 1.2M46.3 50.2l-1.2 1.2M46.3 52.7l-1.2 1.2" fill="none" stroke="#000084" stroke-width=".18"/>
<g fill="none" stroke="#0000c2" stroke-width=".18">
<path d="M16.5 16.5h86.4v50.8h-86.4zM44.8 14.7v.9M45.1 14.7l-.3 .3M52.3 14.3l.3 .1M52.6 15.4l-.3 .2M73.9 14.7l.4 .2v.7M75.9 14.9h.4M76.5 14.3h-.6v1.3h.6M218.4 12.7h64.8v41.9h-64.8zM240.5 10.7v.3l-.6 .1M254.6 10.7l.2 .3-.6 .1M254.7 11.4l-.1 .1"/>
<path d="M105.4 29.2h110.5v61h-110.5zM151.5 25.6v.9M151.9 25.6l-.4 .3M162.8 25.6l.4 .1v.2l-.6 .2M163.2 26.4l-.4 .1M173 25.7v.8M173.4 25.6h.5M173.6 25.2v1.1l.3 .2M219.7 58.4h57.2v40.7h-57.2zM242.3 56.1v.9M242.3 56.2l.1-.1 .3 .1 .1 .8M253.9 56.1l.4 .1 .1 .2-.6 .1"/>
<path d="M254.3 56.9l-.4 .1M264.4 56.3h.4M264.8 55.7h-.4v1.3h.5M21.6 71.1h26.7v22.9h-26.7zM31.1 69l.6-.1-.1-.3h-.4l-.1 .2v.6h.5M38.1 68.7l.2-.1h.3l.1 .8M38.1 68.6v.8M55.9 71.1h47v28h-47zM72.3 69.1l.6-.1 .1-.2-.1-.3-.6-.1v1.3M72.6 69.1l.4 .6M73.5 69.2l.6-.1-.1-.2-.3-.1-.2 .2v.6h.5M73.9 68.3l-.2 .2"/>
<path d="M75.2 68.9l-.4-.1-.2 .3 .1 .5h.5M75.2 68.8v1l-.3 .3-.3-.1M75.8 68.8v.8l.3 .1 .2-.2M76.3 68.8v.9M76.9 68.4v1.1l.2 .2M77.6 68.9h.5v.8M78.1 69.1l-.4 .1-.2 .2 .2 .3 .4-.1M78.6 68.8h.4M78.7 68.4v1.1l.3 .2M79.4 69.2l.6-.1-.1-.2-.3-.1-.2 .2 .1 .6h.4M80.5 68.8l.1 .8 .3 .1 .2-.2M81.1 68.8v.9"/>
<path d="M81.7 68.8v.9M82.1 68.8l-.4 .3M78.7 115.6h72.4v81.3h-72.4zM175.3 116.8h107.9v45.8h-107.9zM227.3 114.8v.8M227.7 114.8l-.4 .2M229.1 115.2h.9M15.2 143.5h29.2v53.4h-29.2zM28 142.3l.5 .2v.1l-.1 .2h-.4M28 142h.5"/>
</g>
<path d="M133.6 146.9h.7M105.7 177.4h.7M133.6 164.7h.7" fill="none" stroke="#a90000" stroke-width=".18"/>
<g fill="#009600" stroke="#009600" stroke-width=".18">
<circle cx="256.5" cy="38.1" r=".46"/>
<circle cx="256.5" cy="48.3" r=".46"/>
<circle cx="243.8" cy="25.4" r=".46"/>
<circle cx="123.2" cy="41.9" r=".46"/>
<circle cx="141" cy="40.6" r=".46"/>
<circle cx="123.2" cy="40.6" r=".46"/>
<circle cx="134.6" cy="41.9" r=".46"/>
<circle cx="123.2" cy="55.9" r=".46"/>
<circle cx="143.5" cy="128.3" r=".46"/>
<circle cx="91.4" cy="185.4" r=".46"/>
<circle cx="119.4" cy="121.9" r=".46"/>
<circle cx="33" cy="160" r=".46"/>
<circle cx="17.8" cy="188" r=".46"/>
<circle cx="17.8" cy="166.4" r=".46"/>
<circle cx="34.3" cy="182.9" r=".46"/>
<circle cx="90.2" cy="92.7" r=".46"/>
<circle cx="26.7" cy="61" r=".46"/>
<circle cx="47" cy="41.9" r=".46"/>
<circle cx="54.6" cy="30.5" r=".46"/>
<circle cx="47" cy="36.8" r=".46"/>
<circle cx="82.5" cy="92.7" r=".46"/>
<circle cx="97.8" cy="80" r=".46"/>
<circle cx="90.2" cy="80" r=".46"/>
<circle cx="74.9" cy="81.3" r=".46"/>
<circle cx="72.4" cy="81.3" r=".46"/>
<circle cx="181.6" cy="81.3" r=".46"/>
<circle cx="190.5" cy="35.6" r=".46"/>
<circle cx="193" cy="81.3" r=".46"/>
<circle cx="189.2" cy="81.3" r=".46"/>
<circle cx="190.5" cy="49.5" r=".46"/>
<circle cx="181.6" cy="49.5" r=".46"/>
<circle cx="237.5" cy="66" r=".46"/>
<circle cx="269.2" cy="88.9" r=".46"/>
<circle cx="237.5" cy="73.7" r=".46"/>
<circle cx="257.8" cy="153.7" r=".46"/>
<circle cx="257.8" cy="142.2" r=".46"/>
<circle cx="269.2" cy="94" r=".46"/>
<circle cx="264.2" cy="142.2" r=".46"/>
<circle cx="141" cy="44.5" r=".46"/>
<circle cx="123.2" cy="61" r=".46"/>
<circle cx="118.1" cy="40.6" r=".46"/>
<circle cx="141" cy="77.5" r=".46"/>
<circle cx="185.4" cy="132.1" r=".46"/>
<circle cx="196.8" cy="148.6" r=".46"/>
<circle cx="119.4" cy="128.3" r=".46"/>
</g>
<text font-size="2.8" fill="#840000" x="178" y="190.9">Title:</text>
<g font-size="2.1" fill="#006464">
<text x="216.6" y="130.5">SW51</text>
<text x="212.6" y="133.1">COM-15141</text>
</g>
<g font-size="2.1" fill="#840000">
<text x="178" y="184">Sheet:</text>
<text x="178" y="186.7">File:</text>
<text x="184.1" y="186.7">pcb.kicad_sch</text>
<text x="178" y="196.9">KiCad</text>
<text x="178" y="194.1">Size:</text>
<text x="184.7" y="194.1">A4</text>
<text x="185.7" y="196.9">E.D.A.</text>
<text x="193.3" y="196.9">9.0.2</text>
<text x="200" y="194.1">Date:</text>
<text x="263" y="194.3">Rev:</text>
<text x="263" y="196.9">Id:</text>
<text x="267.1" y="196.9">1/1</text>
</g>
<g font-size="1.8" fill="#840000">
<text x="35" y="11.9">1</text>
<text x="85" y="11.9">2</text>
<text x="135" y="11.9">3</text>
<text x="185" y="11.9">4</text>
<text x="285" y="11.9">6</text>
<text x="258" y="16.2">Vbat_Mes</text>
<text x="47.1" y="23.8">Vusb</text>
<text x="10.3" y="35.9">A</text>
<text x="78.4" y="34.1" transform="rotate(-90 78.4 34.1)">Vusb</text>
<text x="285.3" y="35.9">A</text>
<text x="51" y="37.8">D-</text>
<text x="67.9" y="41.6">D-</text>
<text x="84" y="41.6">DP-</text>
<text x="107" y="41.6">Vusb</text>
<text x="200.8" y="36.5">Valim</text>
<text x="220.9" y="37.8">Check</text>
<text x="227.7" y="37.8">Batt</text>
<text x="232.7" y="37.8">En</text>
<text x="268.1" y="39.1">Check</text>
<text x="274.9" y="39.1">Batt</text>
<text x="51" y="42.9">D+</text>
<text x="67.9" y="44.1">D+</text>
<text x="77.2" y="47.7" transform="rotate(-90 77.2 47.7)">2</text>
<text x="84" y="44.1">DP+</text>
<text x="191" y="44.3">GND</text>
<text x="134.9" y="51.7">GND</text>
<text x="197" y="50.5">Vbat</text>
<text x="141.9" y="54.5" transform="rotate(-90 141.9 54.5)">PG</text>
<text x="191" y="58.3">GND</text>
<text x="221.6" y="67">Vbat</text>
<text x="18.9" y="83.5">Vbat_Mes</text>
<text x="42.1" y="81">Vbat</text>
<text x="59.2" y="82.2">Valim</text>
<text x="10.3" y="85.9">B</text>
<text x="30.6" y="89.9">Vbat-</text>
<text x="230.2" y="89.9">Vbat-</text>
<text x="285.3" y="85.9">B</text>
<text x="10.3" y="135.9">C</text>
<text x="177.4" y="133">Vol_Up</text>
<text x="285.3" y="135.9">C</text>
<text x="87.3" y="140.7">EN</text>
<text x="270.7" y="143.2">Mute_btn</text>
<text x="86.2" y="145.7">BOOT</text>
<text x="183.9" y="149.5">Vol_Down</text>
<text x="88.8" y="153.4">Check</text>
<text x="95.6" y="153.4">Batt</text>
<text x="100.6" y="153.4">En</text>
<text x="136" y="153.4">DP+</text>
<text x="136" y="150.8">DP-</text>
<text x="37" y="161">BOOT</text>
<text x="125.3" y="163.3" transform="rotate(-90 125.3 163.3)">PSRAM</text>
<text x="100.3" y="168.6">L5</text>
<text x="10.3" y="185.9">D</text>
<text x="39.5" y="183.8">EN</text>
<text x="136" y="181.3">Check</text>
<text x="142.8" y="181.3">Batt</text>
<text x="285.3" y="185.9">D</text>
<text x="82.2" y="186.4">PG</text>
<text x="35" y="199.9">1</text>
<text x="85" y="199.9">2</text>
<text x="135" y="199.9">3</text>
<text x="185" y="199.9">4</text>
<text x="235" y="199.9">5</text>
<text x="285" y="199.9">6</text>
</g>
<g font-size="1.8" fill="#0000c2">
<text x="234.1" y="11.8">Mesure</text>
<text x="235" y="11.9">5</text>
<text x="241.8" y="11.8">de</text>
<text x="245.2" y="11.8">la</text>
<text x="248.2" y="11.8">batterie</text>
<text x="34.5" y="15.9">Connecteur</text>
<text x="46.3" y="15.9">USB-C</text>
<text x="54.1" y="15.9">Femelle</text>
<text x="62.7" y="15.9">et</text>
<text x="65.7" y="15.9">protection</text>
<text x="76.5" y="15.9">ESD</text>
<text x="143.3" y="26.8">Chargeur</text>
<text x="153" y="26.8">de</text>
<text x="156.5" y="26.8">batterie</text>
<text x="164.9" y="26.8">intelligent</text>
<text x="233.3" y="57.3">Protection</text>
<text x="244.2" y="57.3">de</text>
<text x="247.6" y="57.3">batterie</text>
<text x="256.1" y="57.3">avec</text>
<text x="261.5" y="57.3">un</text>
<text x="265" y="57.3">BMS</text>
<text x="24.4" y="69.7">Batterie</text>
<text x="33" y="69.7">Li-ion</text>
<text x="40.3" y="69.7">1s</text>
<text x="43.7" y="69.7">3,7v</text>
<text x="83.3" y="69.9">3v3</text>
<text x="111.5" y="114.7">ESP32</text>
<text x="118.7" y="114.7">S3</text>
<text x="219" y="115.9">Encodeur</text>
<text x="231.6" y="115.9">Volume</text>
<text x="21.1" y="143.1">Boutons</text>
<text x="29.8" y="143.1">BOOT et</text>
<text x="38.9" y="143.1">RST</text>
</g>
<g font-size="1.8" fill="#006464">
<text x="28.8" y="19.4">J2</text>
<text x="34.5" y="23.7">VBUS</text>
<text x="246.4" y="21.2">R9</text>
<text x="246.4" y="23.7">100k</text>
<text x="35.7" y="28.8">CC1</text>
<text x="47.4" y="28.8">5.1k</text>
<text x="47.9" y="26.5">R3</text>
<text x="260.4" y="27.5">Q3</text>
<text x="260.4" y="25">BSS84</text>
<text x="35.7" y="31.3">CC2</text>
<text x="47.4" y="31.3">5.1k</text>
<text x="47.9" y="33.6">R6</text>
<text x="56.7" y="35.4">GND</text>
<text x="79.1" y="33.9">U3</text>
<text x="159.9" y="33.9">U6</text>
<text x="257.9" y="35.2">100k</text>
<text x="258" y="33.1">R8</text>
<text x="36.6" y="36.4">D-</text>
<text x="36.6" y="39">D-</text>
<text x="36.6" y="41.5">D+</text>
<text x="79.1" y="36.4">USBLC6-2P6</text>
<text x="146.6" y="41.5">IN</text>
<text x="153.5" y="36.4">MCP73871-2CC</text>
<text x="172.2" y="41.5">OUT</text>
<text x="195.6" y="39">C12</text>
<text x="247.7" y="39">BSS138</text>
<text x="247.7" y="36.4">Q4</text>
<text x="36.6" y="44">D+</text>
<text x="109.1" y="45.3">C13</text>
<text x="125.5" y="46.8">270k</text>
<text x="125.7" y="45.1">R21</text>
<text x="146.6" y="45.3">CE</text>
<text x="146.6" y="47.9">PROG2</text>
<text x="172" y="47.9">V_{BAT}</text>
<text x="259.1" y="44">R7</text>
<text x="259.1" y="46.6">220k</text>
<text x="270.5" y="42.8">C4</text>
<text x="270.5" y="45.3">100n</text>
<text x="34.4" y="51.7">SBU1</text>
<text x="128.3" y="51.4">100k</text>
<text x="128.5" y="49.1">R22</text>
<text x="146.6" y="50.4">VPCC</text>
<text x="166.4" y="52.9">V_{BAT_SENSE}</text>
<text x="195.6" y="52.9">C11</text>
<text x="23.7" y="54.9" transform="rotate(-90 23.7 54.9)">SHIELD</text>
<text x="31.3" y="54.9" transform="rotate(-90 31.3 54.9)">GND</text>
<text x="34.4" y="54.2">SBU2</text>
<text x="75.4" y="54.2">GND</text>
<text x="116.1" y="58">GND</text>
<text x="126.2" y="56.7">470</text>
<text x="126.5" y="54.2">R19</text>
<text x="126.5" y="59.3">R18</text>
<text x="146.6" y="56.7">~{PG}</text>
<text x="254.5" y="54.5">GND</text>
<text x="126.2" y="61.8">470</text>
<text x="126.5" y="64.4">R20</text>
<text x="146.6" y="61.8">STAT1/~{LBO}</text>
<text x="169.7" y="61.8">THERM</text>
<text x="230.5" y="61.8">R12</text>
<text x="230.5" y="64.4">100</text>
<text x="250.8" y="63.1">DW01A</text>
<text x="252.6" y="60.6">U2</text>
<text x="24.6" y="66.9">GND</text>
<text x="126.2" y="66.9">470</text>
<text x="146.6" y="66.9">STAT2</text>
<text x="169.5" y="66.9">PROG1</text>
<text x="169.5" y="72">PROG3</text>
<text x="182.8" y="70.7">R17</text>
<text x="195.6" y="69.4">10k</text>
<text x="195.6" y="66.9">R23</text>
<text x="246.9" y="68.2">VCC</text>
<text x="27.2" y="77.1">SW_Push_SPDT</text>
<text x="31.6" y="74.5">SW68</text>
<text x="75.4" y="77.1">TLV75533PDBV</text>
<text x="81.2" y="74.5">U4</text>
<text x="96.1" y="74.5">+3.3V</text>
<text x="146.6" y="74.5">SEL</text>
<text x="184.2" y="77.8">20k</text>
<text x="184.2" y="75.8">R16</text>
<text x="184.2" y="73.3">2k</text>
<text x="230.5" y="75.3">4,7nF</text>
<text x="233.5" y="73">C9</text>
<text x="246.9" y="73.3">GND</text>
<text x="252.3" y="74.4" transform="rotate(-90 252.3 74.4)">OD</text>
<text x="257.4" y="74.4" transform="rotate(-90 257.4 74.4)">OC</text>
<text x="258.4" y="73.3">CS</text>
<text x="77.7" y="80.9">IN</text>
<text x="77.7" y="83.4">EN</text>
<text x="83.5" y="80.9">OUT</text>
<text x="146.6" y="78.3">~{TE}</text>
<text x="172.7" y="78.3">V_{SS}</text>
<text x="269.2" y="79.6">R13</text>
<text x="269.2" y="82.1">1k</text>
<text x="69.4" y="85.2">C5</text>
<text x="83.4" y="87.4" transform="rotate(-90 83.4 87.4)">GND</text>
<text x="90.7" y="85.7">C6</text>
<text x="98.3" y="85.7">C8</text>
<text x="138.9" y="86">GND</text>
<text x="191" y="88.5">GND</text>
<text x="255.3" y="89.3">Q5</text>
<text x="22.9" y="93.3">J1</text>
<text x="45.7" y="90.4">U5</text>
<text x="98.1" y="90">100n</text>
<text x="245.4" y="93.6">FS8205A</text>
<text x="80.5" y="98.9">GND</text>
<text x="267.2" y="98.9">GND</text>
<text x="115.9" y="117.7">+3.3V</text>
<text x="133.4" y="121.3">C3</text>
<text x="182" y="120.2">+3.3V</text>
<text x="132.6" y="131.4">100nF</text>
<text x="133.4" y="127.6">C2</text>
<text x="178.9" y="127.4">R26</text>
<text x="179" y="129.9">10k</text>
<text x="97.5" y="134.7">ESP32-S3-WROOM-1</text>
<text x="121.5" y="132.9">U1</text>
<text x="193.4" y="136.8">+3.3V</text>
<text x="230.2" y="134.2">+3.3V</text>
<text x="236.3" y="136">200</text>
<text x="107.2" y="140.6">EN</text>
<text x="120.2" y="141.4" transform="rotate(-90 120.2 141.4)">3V3</text>
<text x="126.4" y="143.1">RXD0</text>
<text x="126.7" y="140.6">TXD0</text>
<text x="141.5" y="139.3">GND</text>
<text x="186.7" y="139">C14</text>
<text x="187" y="141.3">10n</text>
<text x="190.3" y="143.9">R27</text>
<text x="213.6" y="140.6">B</text>
<text x="213.6" y="138">A</text>
<text x="224.4" y="143.1">3</text>
<text x="224.4" y="140.6">4</text>
<text x="224.4" y="138">5</text>
<text x="235.6" y="143.6">200</text>
<text x="236.1" y="138">R24</text>
<text x="30.1" y="146.4">+3.3V</text>
<text x="107.2" y="145.6">IO0</text>
<text x="107.2" y="148.2">IO1</text>
<text x="127" y="145.6">IO17</text>
<text x="127" y="148.2">IO18</text>
<text x="183.4" y="144.6">GND</text>
<text x="190.5" y="146.4">10k</text>
<text x="213.6" y="148.2">C</text>
<text x="224.4" y="148.2">1</text>
<text x="224.4" y="145.6">2</text>
<text x="235.5" y="145.9">R15</text>
<text x="266.7" y="149.5">10k</text>
<text x="266.7" y="146.9">R25</text>
<text x="35.6" y="153.3">R4</text>
<text x="35.6" y="155.8">10k</text>
<text x="107.2" y="150.7">IO2</text>
<text x="107.2" y="153.3">IO3</text>
<text x="107.2" y="155.8">IO4</text>
<text x="123.7" y="150.7">USB_D-</text>
<text x="123.7" y="153.3">USB_D+</text>
<text x="127" y="155.8">IO21</text>
<text x="198.1" y="155.5">C15</text>
<text x="203.7" y="154.8">GND</text>
<text x="235.6" y="152.8">200</text>
<text x="235.8" y="150.5">R14</text>
<text x="259.1" y="150.5">C10</text>
<text x="259.3" y="152.8">10n</text>
<text x="107.2" y="158.3">IO5</text>
<text x="107.2" y="160.9">IO6</text>
<text x="127" y="158.3">IO35</text>
<text x="127" y="160.9">IO36</text>
<text x="194.8" y="161.1">GND</text>
<text x="198.4" y="157.8">10n</text>
<text x="255.8" y="159.9">GND</text>
<text x="27.9" y="165.7">C1</text>
<text x="107.2" y="163.4">IO7</text>
<text x="107.2" y="166">IO8</text>
<text x="127" y="163.4">IO37</text>
<text x="127" y="166">IO38</text>
<text x="27.2" y="169.5">100nF</text>
<text x="34.9" y="173.6">+3.3V</text>
<text x="107.2" y="168.5">IO9</text>
<text x="107.2" y="171">IO10</text>
<text x="107.2" y="173.6">IO11</text>
<text x="127" y="168.5">IO39</text>
<text x="127" y="171">IO40</text>
<text x="127" y="173.6">IO41</text>
<text x="15.7" y="175.1">GND</text>
<text x="36.8" y="177.4">R5</text>
<text x="36.8" y="179.9">10k</text>
<text x="87.7" y="174.9">+3.3V</text>
<text x="107.2" y="176.1">IO12</text>
<text x="107.2" y="178.7">IO13</text>
<text x="127" y="176.1">IO42</text>
<text x="127" y="178.7">IO45</text>
<text x="85" y="183.7">10K</text>
<text x="86.2" y="181.2">R1</text>
<text x="107.2" y="181.2">IO14</text>
<text x="107.2" y="183.7">IO15</text>
<text x="127" y="181.2">IO46</text>
<text x="127" y="183.7">IO47</text>
<text x="29" y="186.8">C7</text>
<text x="107.2" y="186.3">IO16</text>
<text x="120.2" y="187.5" transform="rotate(-90 120.2 187.5)">GND</text>
<text x="127" y="186.3">IO48</text>
<text x="15.7" y="195.4">GND</text>
<text x="117.3" y="196.4">GND</text>
</g>
<g font-size="1.8" fill="#a90000">
<text x="41.9" y="22.6">A4</text>
<text x="256.3" y="22.3" transform="rotate(-90 256.3 22.3)">2</text>
<text x="41.9" y="27.7">A5</text>
<text x="249.5" y="25.1">1</text>
<text x="256.3" y="29.9" transform="rotate(-90 256.3 29.9)">3</text>
<text x="41.8" y="30.2">B5</text>
<text x="41.9" y="35.3">A7</text>
<text x="243.6" y="33.7" transform="rotate(-90 243.6 33.7)">3</text>
<text x="41.8" y="37.8">B7</text>
<text x="41.9" y="40.4">A6</text>
<text x="73" y="40.4">1</text>
<text x="77.2" y="37.5" transform="rotate(-90 77.2 37.5)">5</text>
<text x="80.6" y="40.4">6</text>
<text x="143.5" y="40.4">18</text>
<text x="177.1" y="40.4">1</text>
<text x="236.8" y="36.6">1</text>
<text x="243.6" y="41.3" transform="rotate(-90 243.6 41.3)">2</text>
<text x="41.8" y="42.9">B6</text>
<text x="73" y="42.9">3</text>
<text x="80.6" y="42.9">4</text>
<text x="143.5" y="44.2">17</text>
<text x="144.1" y="46.7">4</text>
<text x="176.5" y="46.7">14</text>
<text x="41.8" y="53.1">B8</text>
<text x="41.9" y="50.5">A8</text>
<text x="144.1" y="49.3">2</text>
<text x="176.5" y="51.8">16</text>
<text x="22.6" y="59.7" transform="rotate(-90 22.6 59.7)">S1</text>
<text x="30.2" y="59.7" transform="rotate(-90 30.2 59.7)">A1</text>
<text x="144.1" y="55.6">6</text>
<text x="144.1" y="60.7">8</text>
<text x="144.1" y="65.8">7</text>
<text x="176.5" y="65.8">13</text>
<text x="177.1" y="60.7">5</text>
<text x="176.5" y="70.9">12</text>
<text x="244.4" y="67.1">5</text>
<text x="144.1" y="73.4">3</text>
<text x="144.1" y="77.2">9</text>
<text x="176.5" y="77.2">10</text>
<text x="244.4" y="72.1">6</text>
<text x="251.2" y="76.9" transform="rotate(-90 251.2 76.9)">1</text>
<text x="256.3" y="76.9" transform="rotate(-90 256.3 76.9)">3</text>
<text x="262.2" y="72.1">2</text>
<text x="29.8" y="82.3">2</text>
<text x="37.4" y="79.8">1</text>
<text x="75.5" y="79.8">1</text>
<text x="75.5" y="82.3">3</text>
<text x="88.2" y="79.8">5</text>
<text x="26.6" y="88.6">1</text>
<text x="26.6" y="86.1">2</text>
<text x="37.4" y="84.8">3</text>
<text x="82.3" y="89.6" transform="rotate(-90 82.3 89.6)">2</text>
<text x="119.1" y="136.6" transform="rotate(-90 119.1 136.6)">2</text>
<text x="208.9" y="136.9">A</text>
<text x="229.2" y="136.9">5</text>
<text x="104.7" y="139.4">3</text>
<text x="132" y="139.4">37</text>
<text x="132" y="142">36</text>
<text x="208.8" y="139.4">B</text>
<text x="229.2" y="142">3</text>
<text x="229.2" y="139.4">4</text>
<text x="104.1" y="144.5">27</text>
<text x="104.1" y="147.1">39</text>
<text x="104.1" y="149.6">38</text>
<text x="132" y="144.5">10</text>
<text x="132" y="147.1">11</text>
<text x="132" y="149.6">13</text>
<text x="208.8" y="147.1">C</text>
<text x="229.2" y="147.1">1</text>
<text x="229.2" y="144.5">2</text>
<text x="104.1" y="152.1">15</text>
<text x="104.7" y="154.7">4</text>
<text x="132" y="152.1">14</text>
<text x="132" y="154.7">23</text>
<text x="104.7" y="157.2">5</text>
<text x="104.7" y="159.8">6</text>
<text x="132" y="157.2">28</text>
<text x="132" y="159.8">29</text>
<text x="104.1" y="164.8">12</text>
<text x="104.1" y="167.4">17</text>
<text x="104.7" y="162.3">7</text>
<text x="132" y="162.3">30</text>
<text x="132" y="164.8">31</text>
<text x="132" y="167.4">32</text>
<text x="104.1" y="169.9">18</text>
<text x="104.1" y="172.5">19</text>
<text x="132" y="169.9">33</text>
<text x="132" y="172.5">34</text>
<text x="104.1" y="175">20</text>
<text x="104.1" y="177.5">21</text>
<text x="132" y="175">35</text>
<text x="132" y="177.5">26</text>
<text x="104.1" y="180.1">22</text>
<text x="104.7" y="182.6">8</text>
<text x="104.7" y="185.2">9</text>
<text x="132" y="180.1">16</text>
<text x="132" y="182.6">24</text>
<text x="132" y="185.2">25</text>
<text x="119.1" y="189.9" transform="rotate(-90 119.1 189.9)">1</text>
</g>
<g font-size="1.4" fill="#a90000">
<text x="247" y="88.6">2</text>
<text x="248.7" y="85.7" transform="rotate(-90 248.7 85.7)">4</text>
<text x="258.8" y="85.7" transform="rotate(-90 258.8 85.7)">5</text>
<text x="264.8" y="88.6">6</text>
<text x="256.3" y="93.3" transform="rotate(-90 256.3 93.3)">1</text>
</g>
</svg>
